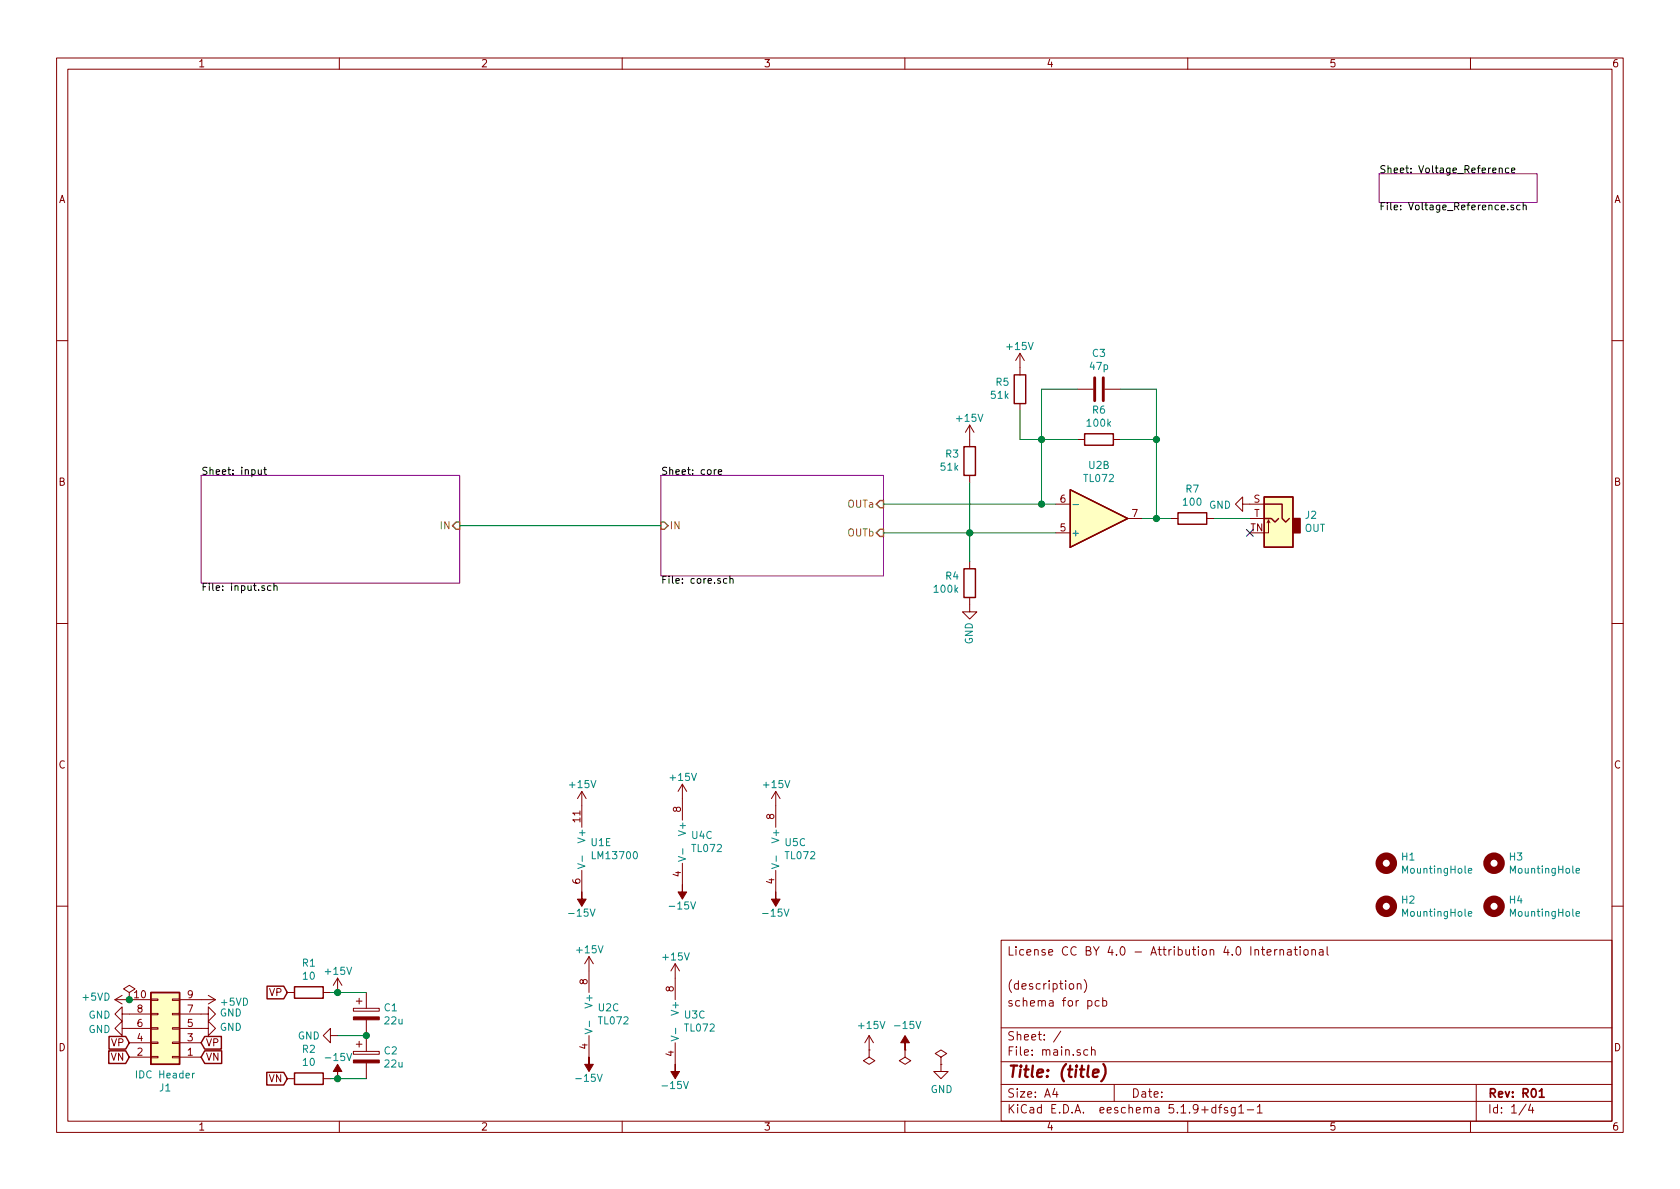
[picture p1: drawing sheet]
<svg xmlns="http://www.w3.org/2000/svg" width="297mm" height="210mm" viewBox="0 0 297 210" stroke-linecap="round" stroke-linejoin="round" font-family="sans-serif">
<g fill="none" stroke="#840000" stroke-width=".18">
<path d="M10 10.3h277v189.9h-277zM12 12.2h273v186.1h-273zM60 10.3v1.9M110 10.3v1.9M160 10.3v1.9M210 10.3v1.9M260 10.3v1.9M10 60.2h2M171.4 75.2v3.8M171.4 75.2l.8 1.2M171.4 75.2l-.7 1.2M180.3 62.5l.8 1.2"/>
<path d="M180.3 62.5v3.8M180.3 71.4v1.2M180.3 62.5l-.7 1.2M190.5 68.8h2.8M190.5 77.7h1.3M195.3 68.8h2.8M196.8 77.7h1.3M285 60.2h2M171.4 84.1v1.2M171.4 99.3v1.3M186.7 94.2h2.5M186.7 89.1h2.5"/>
<path d="M199.4 91.7h2.5M207 91.7h1.3M213.4 91.7h1.2M219.7 89.1v-1.2l-1.3 1.2 1.3 1.3v-1.3h3.8M221 91.7h2.5M224.3 91.9l-.3 .6M224.5 92.5l-.2-.6v2.3h-.8M10 110.3h2M171.4 105.7v2.5h-1.2l1.2 1.3 1.3-1.3h-1.3M285 110.3h2M102.9 139.9v6.4M102.9 139.9l-.8 1.3"/>
<path d="M102.9 139.9l.7 1.3M120.6 138.7l-.7 1.2M120.6 138.7v6.3M120.6 138.7l.8 1.2M137.2 139.9v6.4M137.2 139.9l-.8 1.3M137.2 139.9l.7 1.3M102.9 153.9v3.8M120.6 152.6v3.9M137.2 153.9v3.8M10 160.2h2M20.3 176.8h6.4"/>
<path d="M20.3 176.8l1.3 .7M21.6 179.3v-1.3l-1.3 1.3 1.3 1.3v-1.3h5.1M21.6 176l-1.3 .8M22.9 175.5l1-.6-1-.7-1.1 .7 1.1 .6v1.3M22.9 176.8h.1M26.7 176.7h1.2v.2h-1.2zM26.7 179.2h1.2v.2h-1.2zM30.5 176.7h1.2v.2h-1.2zM30.5 179.2h1.2v.2h-1.2zM31.7 179.3h5.1v-1.3l1.3 1.3-1.3 1.3v-1.3M31.7 176.8h6.4M36.8 176l1.3 .8"/>
<path d="M38.1 176.8l-1.3 .7M50.8 175.5h1.3M57.1 175.5h1.3M59.7 173l-.8 1.2M59.7 173v2.5M59.7 173l.8 1.2M62.5 178.3h4.6v.5h-4.6zM63 177h1M63.5 176.5v1M64.8 175.5v2.8M104.1 169.2v6.3M104.1 169.2l-.7 1.2"/>
<path d="M104.1 169.2l.8 1.2M119.4 170.4v6.4M119.4 170.4l-.8 1.3M119.4 170.4l.7 1.3M177 166.3h108v32h-108zM190.5 174.1l.1-.1a.37 .37 0 0 1 .5 .1v.8M190.5 173.9v1M191.7 173.2a1.71 1.71 0 0 1 0 2.3M192.3 177l.5-.1 .3 .3-.1 .6-.2 .1-.5-.1M194.3 177l-.4-.1-.3 .3 .1 .6 .2 .1 .4-.1M195 177l.4-.1 .3 .3-.1 .6-.2 .1-.4-.1M195 176.4v1.5"/>
<path d="M223 167.9h.6M223.2 167.4v1.3l.4 .2M224 168.4l.7-.1v-.3l-.5-.1-.2 .2 .1 .7h.6M225.4 167.9v1M225.8 167.9l-.4 .3M226.3 168l.2-.1 .4 .1v.9M226.3 167.9v1M227.7 168h.5l.1 .9M228.3 168.3h-.5l-.2 .2 .2 .4 .5-.1M228.8 167.9h.6M229 167.4v1.3l.4 .2M229.9 167.4v.2"/>
<path d="M229.9 167.9v1M230.6 168l.2-.1 .4 .1v.8l-.2 .1-.4-.1zM232 168l.2-.1 .3 .1 .1 .9M232 167.9v1M233.3 168h.6v.9M233.9 168.3h-.4l-.3 .2 .3 .4 .4-.1M234.6 167.4v1.3l.3 .2M285 160.2h2M21.6 181.9v-1.3l-1.3 1.3 1.3 1.2v-1.2h5.1M22.9 186.9h3.8M22.9 184.4h3.8M26.7 184.3h1.2v.2h-1.2z"/>
<path d="M26.7 186.8h1.2v.3h-1.2zM26.7 181.7h1.2v.3h-1.2zM30.5 184.3h1.2v.2h-1.2zM30.5 186.8h1.2v.3h-1.2zM30.5 181.7h1.2v.3h-1.2zM31.7 181.9h5.1v-1.3l1.3 1.3-1.3 1.2v-1.2M31.7 186.9h3.9M31.7 184.4h3.9M50.8 190.7h1.3M57.1 190.7h1.3M58.4 183.1v-1.2l-1.3 1.2 1.3 1.3v-1.3h1.3M60 198.3v1.9"/>
<path d="M62.5 185.9h4.6v.5h-4.6zM63 184.7h1M63.5 184.1v1.1M64.8 180.3v5.6M64.8 188v2.7M104.1 183.1v3.8M110 198.3v1.9M119.4 184.4v3.8M153.7 185.7v1.2l1 .7-1 .6-1-.6 1-.7M153.7 185.7h.1M153.7 183.1l-.8 1.3M153.7 183.1v2.6"/>
<path d="M153.7 183.1l.7 1.3M160 198.3v1.9M160 185.7v1.2l1 .7-1 .6-1-.6 1-.7M160 185.7h.1M166.4 188.2v1.3h1.2l-1.2 1.2-1.3-1.2h1.3M166.4 186.9l1-.6-1-.6-1 .6 1 .6v1.3M166.4 188.2h.1M177 194.8h108M177 191.8h108M177 187.8h108M177 181.8h108M186.5 192.5l-.4 1h1"/>
<path d="M186.8 193v1M187.6 182.3l-1.3 2M192.3 185.7l-.4-.1-.3 .3 .1 .6 .2 .1 .4-.1M193 185.7l.2-.1 .3 .1 .1 .9M193 185.1v1.5M197 191.8v3M210 198.3v1.9M215 195.9l-.5-.1-.3 .3 .1 .6 .2 .1 .5-.1M215 195.3v1.5M215.5 195.8h.5M216 195.3l-.3 .2v1.3M217 195.9l-.3-.1-.2 .2v.3l.5 .1v.3h-.5"/>
<path d="M218.4 195.8v1.2l-.3 .3h-.3M218.4 195.9l-.4-.1-.3 .3 .1 .6h.6M219 195.8l.5-.5v1.5M219 196.8h.9M220.5 196.3h1.2M222.3 195.8l.4-.5v1.5M222.3 196.8h.9M260 198.3v1.9M261 191.8v6.5M269.8 195.2l-1.2 2M270.6 195.2l-.3 1.1h.9M271 195.8v1"/>
</g>
<path d="M272.2 193l.4-.5v1.5M272.2 194h.8" fill="none" stroke="#840000" stroke-width=".3"/>
<path d="M193.3 189.8l.9-.2v-.4l-.6-.1-.3 .3v.9l.2 .1 .6-.1M195.1 188.2a2.31 2.31 0 0 1-.4 3" fill="none" stroke="#840000" stroke-width=".41"/>
<path d="M243.8 30.7h28v5.1h-28zM35.6 84.1h45.7v19h-45.7zM116.8 84.1h39.4v17.7h-39.4z" fill="none" stroke="#840084" stroke-width=".18"/>
<g fill="none" stroke="#000" stroke-width=".18">
<path d="M265.1 29.8l.2-.1 .3 .1v.8M266.6 37v.1M266.8 29.8l-.4-.1-.2 .2 .1 .6h.5M267.3 30.1l.5-.1v-.2l-.4-.1-.1 .2v.6h.5M267.6 36.3h-.3l-.2 .1 .1 .2 .4 .1v.4h-.5M268.8 36.3h-.4l-.3 .2 .2 .6h.5M269.3 36.4l.2-.1h.3v.8M269.3 35.8v1.3M45.7 83.1v.7l.3 .1 .2-.1M46.2 83.1v.8M46.6 83.1h.5M46.8 82.6v1.1l.3 .2"/>
<path d="M126.6 83.1h-.2l-.1 .2M127 83.5l.6-.1v-.3h-.4l-.2 .1 .1 .6h.5M47.9 103.6h-.4l-.2 .2 .1 .6h.5M48.4 103.7l.2-.1h.3l.1 .8M48.4 103.1v1.3M128.5 102.4l-.4-.1-.2 .2 .1 .6h.5M129.1 102.4l.1-.1 .3 .1 .1 .7M129.1 101.9v1.2"/>
</g>
<path d="M80 93l.6-.7h.7v1.3h-.7zM116.8 92.3h.7l.6 .7-.6 .6h-.7zM154.9 94.2l.7-.6h.6v1.3h-.6zM155.6 88.5h.6v1.3h-.6l-.7-.7z" fill="none" stroke="#848400" stroke-width=".25"/>
<g fill="none" stroke="#840000" stroke-width=".25">
<path d="M170.4 79h2.1v5.1h-2.1zM179.3 66.3h2.1v5.1h-2.1zM191.8 76.7h5v2h-5zM189.2 86.6l10.2 5.1-10.2 5.1zM208.3 90.7h5.1v2h-5.1zM223.5 87.9h5.1v8.9h-5.1zM223.5 91.7h1.3l.6 .6 .7-.6M223.5 89.1h3.2v2.6l.6 .6 .7-.6M170.4 100.6h2.1v5.1h-2.1zM26.7 175.5h5v12.7h-5zM47.2 174.4h3l.6 1.1-.6 1.1h-3zM52.1 174.5h5v2h-5z"/>
<path d="M19.2 185.8h3l.7 1.1-.7 1.2h-3zM19.3 183.3h2.9l.7 1.1-.7 1.1h-2.9zM36.2 183.3h2.9v2.2h-2.9l-.6-1.1zM36.2 185.8h3v2.3h-3l-.6-1.2zM47.2 189.6h3l.6 1.1-.6 1.2h-3zM52.1 189.7h5v2.1h-5z"/>
</g>
<g fill="#ffffc2" stroke="#ffffc2" stroke-width=".18">
<path d="M26.7 175.5h5v12.7h-5z"/>
<path d="M189.2 86.6l10.2 5.1-10.2 5.1z"/>
<path d="M223.5 87.9h5.1v8.9h-5.1z"/>
</g>
<g fill="none" stroke="#008484" stroke-width=".18">
<path d="M189.7 89.2h1M102.2 152.7l1.2 .5-1.2 .4M102.9 151.4v.9M119.9 151.5l1.3 .4-1.3 .4M120.7 150.1v.9M136.4 152.7l1.3 .5-1.3 .4M137.2 151.4v.9M259.6 154l.6-.1v-.3h-.4l-.2 .1 .1 .7h.5M278.7 154l.6-.1-.1-.3h-.3l-.2 .1v.7h.5M259.6 161.6l.6-.1v-.3h-.4l-.2 .2 .1 .6h.5M278.7 161.6l.6-.1-.1-.3h-.3l-.2 .2v.6h.5M34.4 189.8l-.4 .2"/>
<path d="M103.4 181.9l1.3 .5-1.3 .4M104.2 180.6v.9M118.7 183.2l1.2 .4-1.2 .5M119.5 181.8v1"/>
</g>
<g fill="#840000" stroke="#840000" stroke-width=".18">
<path d="M59.7 188.2l.8 1.3h-.8v1.2v-1.2h-.8z"/>
<path d="M137.2 157.7v1.3h.7l-.7 1.3-.8-1.3h.8z"/>
<path d="M120.6 156.5v1.2h.8l-.8 1.3-.7-1.3h.7z"/>
<path d="M102.9 157.7v1.3h.7l-.7 1.3-.8-1.3h.8z"/>
<path d="M62.5 179.8h4.6v.5h-4.6z"/>
<path d="M62.5 187.4h4.6v.6h-4.6z"/>
<path d="M160 183.1l.8 1.3h-.8v1.3v-1.3h-.7z"/>
<path d="M104.1 186.9v1.3h.8l-.8 1.3-.7-1.3h.7z"/>
<path d="M119.4 188.2v1.3h.7l-.7 1.2-.8-1.2h.8z"/>
</g>
<path d="M193.5 66.8v4.1M195.1 66.8v4.1" fill="none" stroke="#840000" stroke-width=".51"/>
<path d="M228.6 91.7h1.3v2.5h-1.3z" fill="#840000" stroke="#840000" stroke-width=".25"/>
<g fill="none" stroke="#840000" stroke-width="1.3">
<circle cx="245.1" cy="152.6" r="1.27"/>
<circle cx="264.2" cy="152.6" r="1.27"/>
<circle cx="245.1" cy="160.3" r="1.27"/>
<circle cx="264.2" cy="160.3" r="1.27"/>
</g>
<g fill="none" stroke="#008400" stroke-width=".18">
<path d="M180.3 72.6v5.1h10.2M190.5 68.8h-6.4v20.3M198.1 77.7h6.4M198.1 68.8h6.4v22.9M81.3 93h35.5M156.2 89.1h30.5M156.2 94.2h30.5M171.4 85.3v14M201.9 91.7h5.1M214.6 91.7h6.4M58.4 175.5h6.4M58.4 190.7h6.4"/>
<path d="M59.7 183.1h5.1"/>
</g>
<g fill="#008400" stroke="#008400" stroke-width=".25">
<circle cx="204.5" cy="77.7" r=".51"/>
<circle cx="184.2" cy="89.1" r=".51"/>
<circle cx="171.5" cy="94.2" r=".51"/>
<circle cx="184.2" cy="77.7" r=".51"/>
<circle cx="22.9" cy="176.8" r=".51"/>
<circle cx="59.7" cy="175.5" r=".51"/>
<circle cx="64.8" cy="183.1" r=".51"/>
<circle cx="59.7" cy="190.7" r=".51"/>
<circle cx="204.5" cy="91.7" r=".51"/>
</g>
<path d="M220.4 93.6l1.2 1.2M221.6 93.6l-1.2 1.2" fill="none" stroke="#000084" stroke-width=".18"/>
<text font-size="2.8" fill="#840000" x="178" y="190.5">Title: (title)</text>
<g font-size="2.1" fill="#840000">
<text x="178" y="169">License CC BY 4.0 - Attribution 4.0 International</text>
<text x="178" y="178">schema for pcb</text>
<text x="178" y="175">(description)</text>
<text x="178" y="184">Sheet: /</text>
<text x="178" y="186.7">File: main.sch</text>
<text x="178" y="196.9">KiCad E.D.A. eeschema 5.1.9+dfsg1-1</text>
<text x="178" y="194.1">Size: A4</text>
<text x="200" y="194.1">Date:</text>
<text x="263" y="194.1">Rev: R01</text>
<text x="263" y="196.9">Id: 1/4</text>
</g>
<g font-size="1.8" fill="#840000">
<text x="35" y="11.9">1</text>
<text x="85" y="11.9">2</text>
<text x="135" y="11.9">3</text>
<text x="185" y="11.9">4</text>
<text x="235" y="11.9">5</text>
<text x="285" y="11.9">6</text>
<text x="10.4" y="35.9">A</text>
<text x="285.4" y="35.9">A</text>
<text x="10.4" y="85.9">B</text>
<text x="187.5" y="88.9">6</text>
<text x="221.7" y="88.9">S</text>
<text x="285.4" y="85.9">B</text>
<text x="187.5" y="94">5</text>
<text x="200.2" y="91.4">7</text>
<text x="221.1" y="94">TN</text>
<text x="221.7" y="91.4">T</text>
<text x="10.4" y="135.9">C</text>
<text x="285.4" y="135.9">C</text>
<text x="120.4" y="143.6" transform="rotate(-90 120.4 143.6)">8</text>
<text x="102.6" y="145.4" transform="rotate(-90 102.6 145.4)">11</text>
<text x="136.9" y="144.9" transform="rotate(-90 136.9 144.9)">8</text>
<text x="120.4" y="155" transform="rotate(-90 120.4 155)">4</text>
<text x="102.6" y="156.3" transform="rotate(-90 102.6 156.3)">6</text>
<text x="136.9" y="156.3" transform="rotate(-90 136.9 156.3)">4</text>
<text x="23.8" y="176.5">10</text>
<text x="24.3" y="179.1">8</text>
<text x="33.2" y="179.1">7</text>
<text x="33.2" y="176.5">9</text>
<text x="47.7" y="176.1">VP</text>
<text x="103.9" y="174.1" transform="rotate(-90 103.9 174.1)">8</text>
<text x="119.1" y="175.4" transform="rotate(-90 119.1 175.4)">8</text>
<text x="10.4" y="185.9">D</text>
<text x="19.7" y="185">VP</text>
<text x="24.3" y="184.1">4</text>
<text x="24.3" y="181.6">6</text>
<text x="33.2" y="184.1">3</text>
<text x="33.2" y="181.6">5</text>
<text x="36.3" y="185">VP</text>
<text x="103.9" y="185.5" transform="rotate(-90 103.9 185.5)">4</text>
<text x="285.4" y="185.9">D</text>
<text x="19.6" y="187.6">VN</text>
<text x="24.3" y="186.7">2</text>
<text x="33.2" y="186.7">1</text>
<text x="36.3" y="187.6">VN</text>
<text x="47.5" y="191.4">VN</text>
<text x="119.1" y="186.8" transform="rotate(-90 119.1 186.8)">4</text>
<text x="35" y="199.9">1</text>
<text x="85" y="199.9">2</text>
<text x="135" y="199.9">3</text>
<text x="185" y="199.9">4</text>
<text x="235" y="199.9">5</text>
<text x="285" y="199.9">6</text>
</g>
<g font-size="1.8">
<text x="243.8" y="30.6">Sheet: Voltage_Reference</text>
<text x="243.8" y="37.2">File: Voltage_Reference.sch</text>
<text x="35.6" y="84">Sheet: input</text>
<text x="116.8" y="84">Sheet: core</text>
<text x="35.6" y="104.5">File: input.sch</text>
<text x="116.8" y="103.2">File: core.sch</text>
</g>
<g font-size="1.8" fill="#008484">
<text x="178.2" y="61.9">+15V</text>
<text x="192.8" y="65.4">47p</text>
<text x="193.2" y="63.1">C3</text>
<text x="175.3" y="70.5">51k</text>
<text x="176.1" y="68.2">R5</text>
<text x="169.3" y="74.6">+15V</text>
<text x="192.3" y="75.5">100k</text>
<text x="193.2" y="73.1">R6</text>
<text x="166.4" y="83.2">51k</text>
<text x="167.2" y="80.9">R3</text>
<text x="192.6" y="82.9">U2B</text>
<text x="191.8" y="85.2">TL072</text>
<text x="209.3" y="89.4">100</text>
<text x="209.7" y="87.1">R7</text>
<text x="213.8" y="90">GND</text>
<text x="189.4" y="94.9">+</text>
<text x="230.7" y="94.1">OUT</text>
<text x="230.8" y="91.7">J2</text>
<text x="165.3" y="104.8">100k</text>
<text x="167.2" y="102.5">R4</text>
<text x="172" y="114" transform="rotate(-90 172 114)">GND</text>
<text x="100.9" y="139.4">+15V</text>
<text x="118.6" y="138.1">+15V</text>
<text x="135.2" y="139.4">+15V</text>
<text x="103.5" y="148.6" transform="rotate(-90 103.5 148.6)">V+</text>
<text x="104.5" y="149.6">U1E</text>
<text x="121.3" y="147.4" transform="rotate(-90 121.3 147.4)">V+</text>
<text x="122.4" y="148.4">U4C</text>
<text x="137.8" y="148.6" transform="rotate(-90 137.8 148.6)">V+</text>
<text x="138.9" y="149.6">U5C</text>
<text x="105" y="151.9">LM13700</text>
<text x="122.5" y="150.7">TL072</text>
<text x="139" y="151.9">TL072</text>
<text x="247.9" y="152.2">H1</text>
<text x="248.2" y="154.5">MountingHole</text>
<text x="266.9" y="152.2">H3</text>
<text x="267.3" y="154.5">MountingHole</text>
<text x="118.7" y="160.8">-15V</text>
<text x="247.9" y="159.8">H2</text>
<text x="266.9" y="159.8">H4</text>
<text x="100.9" y="162.1">-15V</text>
<text x="135.2" y="162.1">-15V</text>
<text x="248.2" y="162.1">MountingHole</text>
<text x="267.3" y="162.1">MountingHole</text>
<text x="53.5" y="170.9">R1</text>
<text x="53.6" y="173.2">10</text>
<text x="57.7" y="172.4">+15V</text>
<text x="102.1" y="168.6">+15V</text>
<text x="117.4" y="169.8">+15V</text>
<text x="14.7" y="177">+5VD</text>
<text x="38.9" y="179.8">GND</text>
<text x="39.2" y="177.8">+5VD</text>
<text x="68" y="178.8">C1</text>
<text x="104.8" y="177.8" transform="rotate(-90 104.8 177.8)">V+</text>
<text x="105.8" y="178.8">U2C</text>
<text x="120" y="179.1" transform="rotate(-90 120 179.1)">V+</text>
<text x="15.6" y="180.1">GND</text>
<text x="15.6" y="182.7">GND</text>
<text x="38.9" y="182.3">GND</text>
<text x="52.7" y="183.8">GND</text>
<text x="68.1" y="181.1">22u</text>
<text x="105.9" y="181.1">TL072</text>
<text x="121.1" y="180.1">U3C</text>
<text x="121.2" y="182.4">TL072</text>
<text x="152" y="182">+15V</text>
<text x="158.5" y="182">-15V</text>
<text x="24.4" y="190.7">IDC Header</text>
<text x="53.5" y="186.2">R2</text>
<text x="53.6" y="188.5">10</text>
<text x="57.9" y="187.6">-15V</text>
<text x="68" y="186.5">C2</text>
<text x="68.1" y="188.8">22u</text>
<text x="102.2" y="191.3">-15V</text>
<text x="28.2" y="193">J1</text>
<text x="117.4" y="192.6">-15V</text>
<text x="164.5" y="193.3">GND</text>
</g>
<g font-size="1.8" fill="#848400">
<text x="150" y="89.8">OUTa</text>
<text x="78" y="93.6">IN</text>
<text x="118.4" y="93.6">IN</text>
<text x="149.9" y="94.9">OUTb</text>
</g>
</svg>
